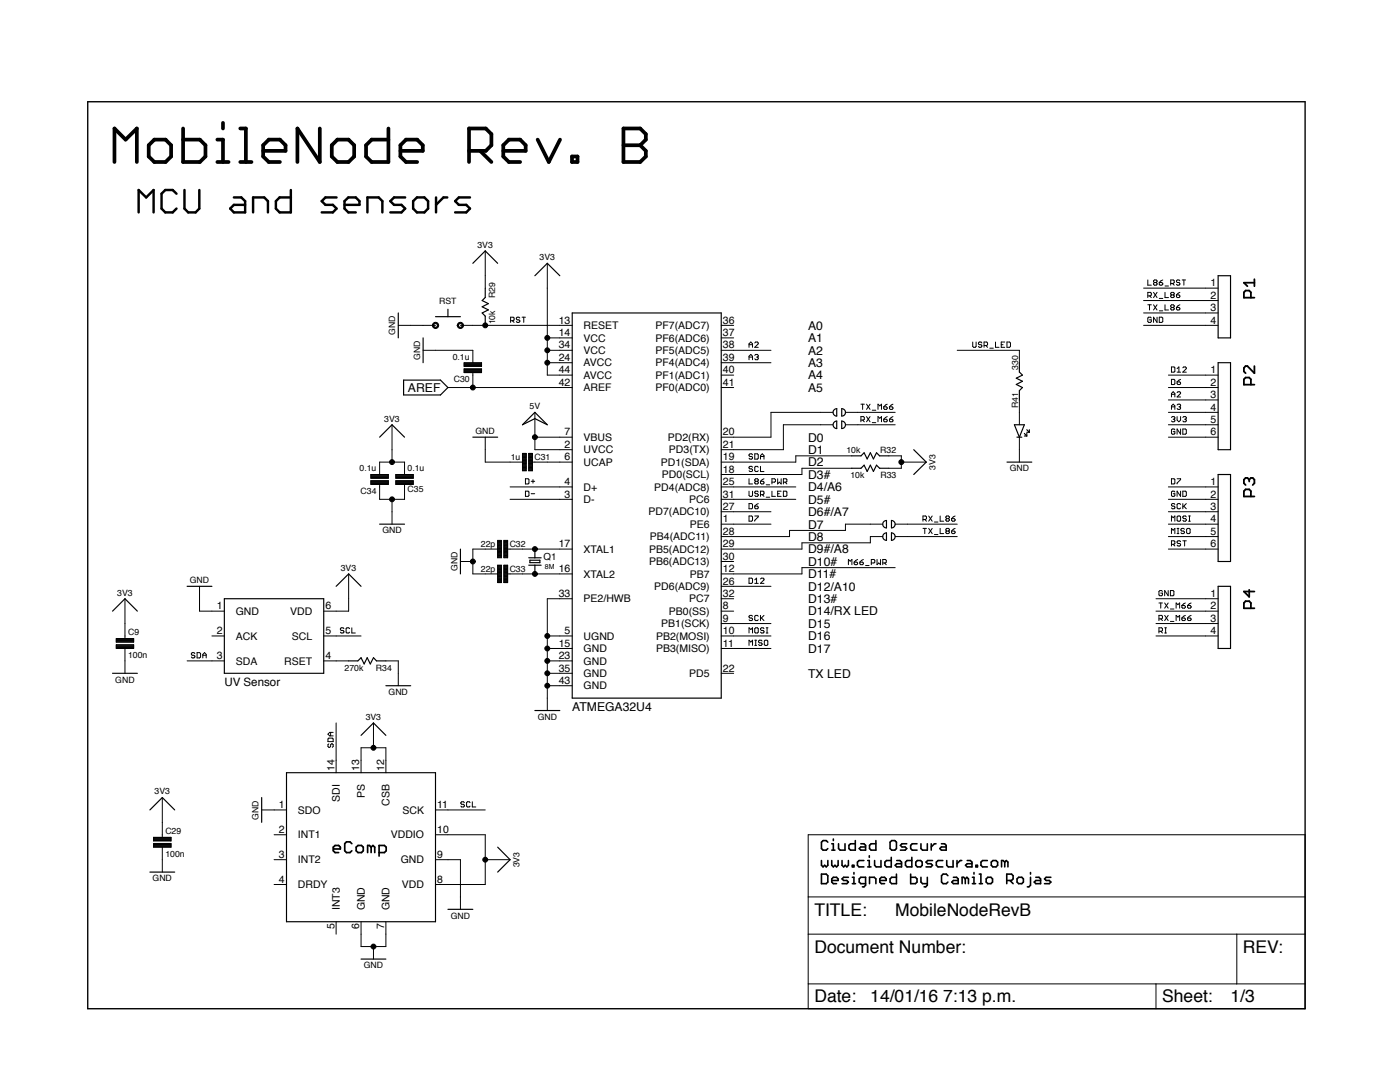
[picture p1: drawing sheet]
<svg xmlns="http://www.w3.org/2000/svg" width="279mm" height="216mm" viewBox="0 0 279 216" stroke-linecap="round" stroke-linejoin="round" font-family="sans-serif">
<g fill="none" stroke="#000" stroke-width=".2">
<path d="M96.8 50.1v7.4M109.2 52.5v22.4h5M228.2 60h14.9M228.2 57.5h14.9M229.1 59h.5l.2-.2v-.3l-.2-.2h-.5v1.1M229.1 55.9v1h.7M229.4 59l.4 .4M230.2 58.3l.7 1.1M230.4 56.4l-.2-.2 .2-.3h.3l.2 .1-.2 .4M230.4 56.4l-.2 .2 .2 .3h.3l.2-.2-.2-.3M230.4 56.4h.3M230.9 58.3l-.7 1.1"/>
<path d="M231.4 59.5h.7M231.4 56.4h.5l.2 .3-.2 .2h-.4l-.1-.2zM232.1 55.9l-.7 .5M232.5 58.3v1.1h.7M232.5 57.1h.7M233.6 56.6h.6l.1-.2v-.4l-.1-.1h-.6v1M233.8 58.8l-.2-.1 .2-.4h.4l.1 .2-.1 .3M233.8 58.8l-.2 .2 .2 .4h.4l.1-.2-.1-.4M233.8 58.8h.4M234 56.6l.3 .3M234.8 58.8h.5l.2 .4-.2 .2h-.3l-.2-.2zM235.5 58.3l-.7 .5"/>
<path d="M235.5 56l-.2-.1h-.3l-.2 .1 .2 .4h.3l.2 .2-.2 .3h-.3l-.2-.2M235.9 55.9h.7M236.3 55.9v1M79.5 64.9h7.4M84.4 69.9h10v2.5M86.5 64.5a.62 .62 0 0 1 1 .2 .62 .62 0 0 1-.4 .8 .62 .62 0 0 1-.8-.6h.3a.38 .38 0 0 1 .5-.3 .38 .38 0 0 1 .1 .6 .38 .38 0 0 1-.6-.1v-.2h-.3zM89.4 77.3h24.8M91.4 64.5a.62 .62 0 0 1 1 .2 .62 .62 0 0 1-.4 .9 .62 .62 0 0 1-.7-.7h.2a.38 .38 0 0 1 .5-.3 .38 .38 0 0 1 .1 .6 .38 .38 0 0 1-.6-.1v-.2h-.2zM91.9 64.9h22.3M92.6 74.2h3.5M92.6 72.4h3.5v.7h-3.5zM92.6 73.6h3.5v.7h-3.5z"/>
<path d="M92.6 73.1h3.5M92.6 72.9h3.5M92.6 72.8h3.5M92.6 72.7h3.5M92.6 72.6h3.5M92.6 72.5h3.5M92.6 74.1h3.5M92.6 74h3.5M92.6 73.9h3.5M92.6 73.7h3.5M92.6 73.6h3.5M94.4 74.3v3"/>
<path d="M101.9 64h.5l.2-.2v-.3l-.2-.2h-.5v1M102.2 64l.4 .3M103.7 63.5l-.1-.2h-.4l-.2 .3 .2 .2h.4l.1 .4-.1 .1h-.4l-.2-.1M104.2 63.3h.7M104.5 63.3v1M109.2 67.4h5M109.2 69.9h5M109.2 72.4h5M143.9 64.9h2.5M143.9 67.4h2.5M143.9 69.9h10M143.9 72.4h10"/>
<path d="M143.9 74.9h2.5M143.9 77.3h2.5M149.5 69.3v-.7l.3-.4 .4 .4v.7M149.5 71.8v-.7l.3-.4 .4 .4v.7M149.5 68.8h.7M149.5 71.3h.7M150.6 68.4l.2-.2h.4l.1 .2v.2l-.7 .7h.7M150.6 70.9l.2-.2h.4l.1 .2-.1 .4M151 71.3h.2M151.2 71.3l.1 .1-.1 .4h-.4l-.2-.2M191 69.9h12.4v2.5M194.1 68.2v.9l.2 .2h.3l.2-.2v-.9"/>
<path d="M195.9 68.4l-.1-.2h-.4l-.1 .2 .1 .4h.4l.1 .1-.1 .4h-.4l-.1-.2M196.4 68.9h.5l.2-.1v-.4l-.2-.2h-.5v1.1M196.7 68.9l.4 .4M197.5 69.5h.7M198.7 68.2v1.1h.7M199.8 68.8h.4M200.5 68.2h-.7v1.1h.7M201 68.2h.5l.2 .2v.7l-.2 .2h-.5zM203.4 79.8v5M228.2 64.9h14.9M228.2 62.4h14.9M229.1 60.8h.7"/>
<path d="M229.4 60.8v1.1M229.8 63.5l-.2-.2h-.4l-.1 .2v.7l.1 .1h.4l.2-.1v-.4h-.4M230.2 60.8l.7 1.1M230.9 63.3v1l-.7-1v1M230.9 60.8l-.7 1.1M231.4 63.3h.5l.2 .2v.7l-.2 .1h-.5zM231.4 62h.7M232.5 60.8v1.1h.7M233.2 74.9h9.9M233.2 77.3h9.9M233.2 79.8h9.9M233.8 73.2h.5l.2 .2v.7l-.2 .2h-.5z"/>
<path d="M233.8 75.7h.5l.2 .2v.7l-.2 .1h-.5zM233.8 79.2v-.7l.3-.3 .4 .3v.7M233.8 78.7h.7M233.8 61.3l-.2-.1 .2-.4h.4l.1 .2-.1 .3M233.8 61.3l-.2 .2 .2 .4h.4l.1-.2-.1-.4M233.8 61.3h.4M234.8 61.3h.5l.2 .4-.2 .2h-.3l-.2-.2zM234.9 76.2h.5l.2 .4-.2 .1h-.3l-.2-.1zM234.9 78.3l.2-.1h.3l.2 .1v.2l-.7 .7h.7M234.9 74.3h.7M234.9 73.6l.4-.4v1.1M235.5 60.8l-.7 .5"/>
<path d="M235.6 75.7l-.7 .5M236.1 73.4l.1-.2h.4l.2 .2v.2l-.7 .7h.7M74 96.6h3.5M74 94.7h3.5v.7h-3.5zM74 95.9h3.5v.8h-3.5zM74 95.4h3.5M74 95.3h3.5M74 95.2h3.5M74 95h3.5M74 94.9h3.5M74 94.8h3.5M74 96.5h3.5"/>
<path d="M74 96.3h3.5M74 96.2h3.5M74 96.1h3.5M74 96h3.5M75.8 94.7v-2.5h4.9v2.5M75.8 96.7v2.9h4.9v-2.9M78.2 84.8v7.4M78.2 99.6v5M79 96.6h3.5M79 94.7h3.5v.7h-3.5zM79 95.4h3.5M79 95.3h3.5"/>
<path d="M79 95.2h3.5M79 95h3.5M79 94.9h3.5M79 94.8h3.5M79 95.9h3.5v.8h-3.5zM79 96.5h3.5M79 96.3h3.5M79 96.2h3.5M79 96.1h3.5M79 96h3.5M96.8 87.2v5h7.5M101.8 97.2h12.4"/>
<path d="M101.8 99.6h12.4M104.3 93.1h.7M104.3 90.5h.7v3.4h-.7zM104.3 93.9h.7M104.3 93.8h.7M104.3 93.6h.7M104.3 93.5h.7M104.3 93.4h.7M104.3 93.3h.7M104.3 93.2h.7M104.3 92.9h.7M104.3 92.8h.7"/>
<path d="M104.3 92.7h.7M104.3 92.6h.7M104.3 92.5h.7M104.3 92.4h.7M104.3 92.2h.7M104.3 92.1h.7M104.3 92h.7M104.3 91.9h.7M104.3 91.8h.7M104.3 91.7h.7M104.3 91.6h.7M104.3 91.4h.7"/>
<path d="M104.3 91.3h.7M104.3 91.2h.7M104.3 91.1h.7M104.3 91h.7M104.3 90.8h.7M104.3 90.7h.7M104.3 90.6h.7M104.3 90.5h.7M104.9 98h.5l.2 .2v.7l-.2 .1h-.5zM104.9 95.5h.5l.2 .2v.7l-.2 .2h-.5zM105.5 93.1h.8M105.5 90.5h.8v3.4h-.8z"/>
<path d="M105.5 93.9h.8M105.5 93.8h.8M105.5 93.6h.8M105.5 93.5h.8M105.5 93.4h.8M105.5 93.3h.8M105.5 93.2h.8M105.5 92.9h.8M105.5 92.8h.8M105.5 92.7h.8M105.5 92.6h.8M105.5 92.5h.8"/>
<path d="M105.5 92.4h.8M105.5 92.2h.8M105.5 92.1h.8M105.5 92h.8M105.5 91.9h.8M105.5 91.8h.8M105.5 91.7h.8M105.5 91.6h.8M105.5 91.4h.8M105.5 91.3h.8M105.5 91.2h.8M105.5 91.1h.8"/>
<path d="M105.5 91h.8M105.5 90.8h.8M105.5 90.7h.8M105.5 90.6h.8M105.5 90.5h.8M106 98.5h.7M106 96h.7M106.3 92.2h7.9M106.4 95.7v.7M106.7 82.3v7.4h7.5M106.7 87.2h7.5M143.9 97.2h14.9"/>
<path d="M143.9 99.6h14.9M149.5 98v.9l.2 .1h.3l.2-.1v-.9M149.5 95.5v1.1h.7M150.2 90.7l-.2-.1h-.3l-.2 .1 .2 .4h.3l.2 .2-.2 .3h-.3l-.2-.2M150.2 93.2l-.2-.1h-.3l-.2 .1 .2 .4h.3l.2 .1-.2 .4h-.3l-.2-.2M150.6 90.6h.6l.1 .1v.7l-.1 .2h-.6zM150.8 96l-.2 .2 .2 .4h.4l.1-.2-.1-.4M150.8 96l-.2-.1 .2-.4h.4l.1 .2-.1 .3M150.8 96h.4M151.3 98.2l-.1-.2h-.4l-.2 .2 .2 .3h.4l.1 .2-.1 .3h-.4l-.2-.1M151.3 93.2l-.1-.1h-.4l-.2 .1v.7l.2 .2h.4l.1-.2M151.8 98.7h.5l.2-.2v-.3l-.2-.2h-.5v1"/>
<path d="M151.8 96h.5l.2 .4-.2 .2h-.3l-.2-.2zM151.8 91.6v-.7l.3-.3 .4 .3v.7M151.8 93.1v1h.7M151.8 91.1h.7M152.1 98.7l.4 .3M152.5 95.5l-.7 .5M152.9 96.7h.7M152.9 99.2h.7M154.1 98v1h.7M154.1 96.2h.5l.2-.2v-.3l-.2-.2h-.5v1.1M155.2 98.5h.3M155.2 95.5v1.1l.3-.4 .4 .4v-1.1"/>
<path d="M155.9 98h-.7v1h.7M156.3 98h.6l.1 .2v.7l-.1 .1h-.6zM156.3 96.2h.6l.1-.2v-.3l-.1-.2h-.6v1.1M156.7 96.2l.3 .4M166.2 84.8h-9.9v4.9h-12.4M166.2 82.3h-12.3v4.9h-10M168.7 82.3h10M168.7 84.8h10M170 91h-11.2v1.2h-14.9M170 93.4h-10v1.3h-16.1M171.8 83.8h.5l.2-.1v-.4l-.2-.2h-.5v1.1M171.8 80.7h.7"/>
<path d="M172.2 80.7v1M172.2 83.8l.3 .4M172.9 80.7l.7 1M172.9 83.1l.7 1.1M173.6 80.7l-.7 1M173.6 83.1l-.7 1.1M174.1 81.9h.7M174.1 84.3h.7M175.2 81.7v-1l.4 .3 .3-.3v1M175.2 84.2v-1.1l.4 .4 .3-.4v1.1M176.4 83.7h.5l.2 .3-.2 .2h-.4l-.1-.2zM176.4 81.2h.5l.2 .3-.2 .2h-.4l-.1-.2z"/>
<path d="M177.1 80.7l-.7 .5M177.1 83.1l-.7 .6M177.4 91h2.5v2.4h-2.5M177.5 83.7h.5l.2 .3-.2 .2h-.3l-.2-.2zM177.5 81.2h.5l.2 .3-.2 .2h-.3l-.2-.2zM178.2 80.7l-.7 .5M178.2 83.1l-.7 .6M179.9 92.2h5M203.4 87.2v5M233.2 87.2h9.9M233.2 97.2h9.9M233.2 99.6h9.9"/>
<path d="M233.2 82.3h9.9M233.2 84.8h9.9M233.8 83.3l.2-.2h.3l.2 .2-.2 .4M233.8 81.7v-.7l.3-.3 .4 .3v.7M233.8 95.5h.5l.2 .2v.7l-.2 .2h-.5zM233.8 81.2h.7M234.1 83.7h.2M234.3 83.7l.2 .1-.2 .4h-.3l-.2-.2M234.5 98.2l-.2-.2h-.3l-.2 .2v.7l.2 .1h.3l.2-.1v-.4h-.4M234.5 85.8l-.2-.2h-.3l-.2 .2v.7l.2 .1h.3l.2-.1v-.4h-.4M234.9 83.1v.7l.4 .4 .3-.4v-.7M234.9 95.5h.7l-.7 1.1"/>
<path d="M234.9 80.8l.2-.1h.3l.2 .1-.2 .4M235.3 81.2h.1M235.4 81.2l.2 .1-.2 .4h-.3l-.2-.2M235.6 85.6v1l-.7-1v1M235.6 98v1l-.7-1v1M236.1 98h.5l.2 .2v.7l-.2 .1h-.5zM236.1 85.6h.5l.2 .2v.7l-.2 .1h-.5zM236.1 83.3l.1-.2h.4l.2 .2-.2 .4M236.4 83.7h.2M236.6 83.7l.2 .1-.2 .4h-.4l-.1-.2M24.9 119.5v7.9M39.8 117v4.9h5"/>
<path d="M69.6 114.5v7.4h-5M91.9 112h2.5M99.3 107.9h.8M99.3 108.6h.8M99.3 109h.8M99.3 107.8h.8v3.5h-.8zM99.3 112.8h.8v3.4l-.8 .1zM99.3 111.2h.8M99.3 111.1h.8M99.3 111h.8M99.3 110.9h.8M99.3 110.7h.8"/>
<path d="M99.3 110.6h.8M99.3 110.5h.8M99.3 110.4h.8M99.3 110.3h.8M99.3 110.1h.8M99.3 110h.8M99.3 109.9h.8M99.3 109.8h.8M99.3 109.7h.8M99.3 109.4h.8M99.3 109.3h.8M99.3 109.2h.8"/>
<path d="M99.3 109.1h.8M99.3 108.9h.8M99.3 108.7h.8M99.3 108.5h.8M99.3 108.4h.8M99.3 108.3h.8M99.3 108.1h.8M99.3 108h.8M99.3 116.1h.8M99.3 116h.8M99.3 115.9h.8M99.3 115.8h.8"/>
<path d="M99.3 115.6h.8M99.3 115.5h.8M99.3 115.4h.8M99.3 115.3h.8M99.3 115.2h.8M99.3 115h.8M99.3 114.9h.8M99.3 114.8h.8M99.3 114.7h.8M99.3 114.6h.8M99.3 114.5h.8M99.3 114.3h.8"/>
<path d="M99.3 114.2h.8M99.3 114.1h.8M99.3 114h.8M99.3 113.9h.8M99.3 113.8h.8M99.3 113.6h.8M99.3 113.5h.8M99.3 113.4h.8M99.3 113.3h.8M99.3 113.2h.8M99.3 113.1h.8M99.3 113h.8"/>
<path d="M99.3 112.8h.8M100.1 109.6h-5.7v4.9h4.9M100.6 107.9h.7M100.6 108.6h.7M100.6 109h.7M100.6 109.6h13.6M100.6 107.8h.7v3.5h-.7zM100.6 111.2h.7M100.6 111.1h.7M100.6 111h.7M100.6 110.9h.7M100.6 110.7h.7"/>
<path d="M100.6 110.6h.7M100.6 110.5h.7M100.6 110.4h.7M100.6 110.3h.7M100.6 110.1h.7M100.6 110h.7M100.6 109.9h.7M100.6 109.8h.7M100.6 109.7h.7M100.6 109.4h.7M100.6 109.3h.7M100.6 109.2h.7"/>
<path d="M100.6 109.1h.7M100.6 108.9h.7M100.6 108.7h.7M100.6 108.5h.7M100.6 108.4h.7M100.6 108.3h.7M100.6 108.1h.7M100.6 108h.7M100.6 112.8h.7v3.5l-.7-.1zM100.6 116.1h.7M100.6 116h.7M100.6 115.9h.7"/>
<path d="M100.6 115.8h.7M100.6 115.6h.7M100.6 115.5h.7M100.6 115.4h.7M100.6 115.3h.7M100.6 115.2h.7M100.6 115h.7M100.6 114.9h.7M100.6 114.8h.7M100.6 114.7h.7M100.6 114.6h.7M100.6 114.5h.7"/>
<path d="M100.6 114.3h.7M100.6 114.2h.7M100.6 114.1h.7M100.6 114h.7M100.6 113.9h.7M100.6 113.8h.7M100.6 113.6h.7M100.6 113.5h.7M100.6 113.4h.7M100.6 113.3h.7M100.6 113.2h.7M100.6 113.1h.7"/>
<path d="M100.6 113h.7M100.6 112.8h.7M101.3 114.5h12.9M114.2 119.5h-5v22.3M143.9 119.5h2.5M143.9 102.1h10M143.9 104.6h10M143.9 112h2.5M143.9 117h10M149.5 103h.5l.2 .1v.7l-.2 .2h-.5zM149.5 100.5h.5l.2 .2v.7l-.2 .1h-.5zM149.5 115.4h.5l.2 .1v.7l-.2 .2h-.5z"/>
<path d="M150.6 103h.7l-.7 1M150.6 101h.6l.1 .4-.1 .1h-.4l-.2-.1zM150.6 116.4h.7M150.6 115.7l.4-.3v1M151.3 100.5l-.7 .5M151.8 115.5l.2-.1h.3l.2 .1v.2l-.7 .7h.7M169.3 112.7v-1.1l.4 .4 .3-.4v1.1M170.5 112.2h.5l.2 .3-.2 .2h-.3l-.2-.2zM171.2 111.6l-.7 .6M171.6 112.2h.5l.2 .3-.2 .2h-.3l-.2-.2zM172.3 111.6l-.7 .6M172.7 112.8h.7"/>
<path d="M173.9 112.3h.5l.2-.1v-.4l-.2-.2h-.5v1.1M175 111.6v1.1l.4-.4 .3 .4v-1.1M176.2 112.3h.5l.2-.1v-.4l-.2-.2h-.5v1.1M176.2 107.1h-2.5v1.2h-13.7v1.3h-16.1M176.2 104.6h-7.5v1.2h-11.1v1.3h-13.7M176.5 112.3l.4 .4M178.7 104.6h12.3M178.7 107.1h12.3M178.7 113.3h-18.7v1.2h-16.1M184.2 105.4h.7M184.2 103.7h.5l.2-.2v-.4l-.2-.1h-.5v1M184.6 105.4v1.1"/>
<path d="M184.6 103.7l.3 .3M185.3 105.4l.7 1.1M185.3 103l.7 1M186 105.4l-.7 1.1M186 103l-.7 1M186.5 106.7h.7M186.5 104.2h.7M187.6 103v1h.7M187.6 105.4v1.1h.7M188.9 106l-.1-.2 .1-.4h.4l.2 .2-.2 .4M188.9 106l-.1 .1 .1 .4h.4l.2-.2-.2-.3M188.9 103.5l-.1-.2 .1-.3h.4l.2 .1-.2 .4"/>
<path d="M188.9 103.5l-.1 .2 .1 .3h.4l.2-.2-.2-.3M188.9 106h.4M188.9 103.5h.4M189.9 106h.5l.2 .3-.2 .2h-.3l-.2-.2zM189.9 103.5h.5l.2 .3-.2 .2h-.3l-.2-.2zM190.6 105.4l-.7 .6M190.6 103l-.7 .5M230.7 119.5h12.4M232 118l-.2-.2h-.3l-.2 .2v.7l.2 .2h.3l.2-.2v-.4h-.3M233.1 117.8v1.1l-.7-1.1v1.1M233.2 109.6h9.9M233.2 102.1h9.9"/>
<path d="M233.2 104.6h9.9M233.2 107.1h9.9M233.6 117.8h.5l.2 .2v.7l-.2 .2h-.5zM233.8 108.6h.5l.2-.2v-.3l-.2-.2h-.5v1.1M233.8 104v-1l.3 .3 .4-.3v1M233.8 106.5v-1.1l.3 .4 .4-.4v1.1M234.1 108.6l.4 .4M234.5 100.7l-.2-.2h-.3l-.2 .2 .2 .3h.3l.2 .2-.2 .3h-.3l-.2-.1M234.9 103.1l.2-.1h.3l.2 .1v.7l-.2 .2h-.3l-.2-.2zM234.9 105.4h.4M234.9 106.5h.4M235.1 105.4v1.1"/>
<path d="M235.6 108.1l-.2-.2h-.3l-.2 .2 .2 .3h.3l.2 .2-.2 .4h-.3l-.2-.2M235.6 100.7l-.2-.2h-.3l-.2 .2v.7l.2 .1h.3l.2-.1M236.1 107.9h.7M236.1 100.5v1M236.2 101l.6 .5M236.4 105.6l-.2-.2h-.3l-.2 .2 .2 .4h.3l.2 .1-.2 .4h-.3l-.2-.2M236.4 107.9v1.1M236.8 103.1l-.2-.1h-.4l-.1 .1 .1 .4h.4l.2 .2-.2 .3h-.4l-.1-.2M236.8 100.5l-.7 .7M236.8 105.6l.2-.2h.3l.2 .2v.7l-.2 .2h-.3l-.2-.2zM237.2 103h.4M237.2 104h.4"/>
<path d="M237.4 103v1M23.2 128.6h3.5v.8h-3.5zM23.2 127.4h3.5v.7h-3.5zM23.2 129.3h3.5M23.2 129.2h3.5M23.2 129.1h3.5M23.2 129h3.5M23.2 128.9h3.5M23.2 128.7h3.5M23.2 128h3.5M23.2 127.9h3.5M23.2 127.8h3.5"/>
<path d="M23.2 127.7h3.5M23.2 127.6h3.5M24.9 129.4v5M37.3 131.9h7.5M38.9 130.4l-.2-.2h-.3l-.2 .4 .2 .2h.3l.2 .3-.2 .2h-.3l-.2-.2M39.3 130.2h.5l.2 .2v.7l-.2 .2h-.5zM40.5 130.8h.7M40.5 131.3v-.7l.3-.4 .4 .4v.7M42.3 126.9h2.5M64.6 126.9h7.5M64.6 131.9h5M68.6 125.4l-.1-.1h-.4l-.2 .1 .2 .4h.4l.1 .2-.1 .3h-.4l-.2-.2"/>
<path d="M69.8 125.4l-.2-.1h-.4l-.1 .1v.7l.1 .2h.4l.2-.2M70.2 125.3v1h.7M77 131.9h2.5v4.9M109.2 126.9h5M109.2 129.4h5M109.2 131.9h5M109.2 134.4h5M109.2 136.8h5M143.9 126.9h10M143.9 129.4h10M143.9 134.4h2.5M143.9 121.9h2.5"/>
<path d="M143.9 124.4h10M149.5 126.3v-1l.3 .3 .4-.3v1M149.5 128.8v-1.1l.3 .4 .4-.4v1.1M150.2 123l-.2-.2h-.3l-.2 .2 .2 .3h.3l.2 .2-.2 .3h-.3l-.2-.1M150.6 125.4l.2-.1h.4l.1 .1v.7l-.1 .2h-.4l-.2-.2zM150.6 128.8h.4M150.6 127.7h.4M150.8 127.7v1.1M151.3 123l-.1-.2h-.4l-.2 .2v.7l.2 .1h.4l.1-.1M151.8 122.8v1M152 123.3l.5 .5M152.1 127.9l-.2-.2h-.3l-.2 .2 .2 .4h.3l.2 .1-.2 .4h-.3l-.2-.2"/>
<path d="M152.5 125.4l-.2-.1h-.3l-.2 .1 .2 .4h.3l.2 .2-.2 .3h-.3l-.2-.2M152.5 122.8l-.7 .7M152.5 127.9l.2-.2h.4l.1 .2v.7l-.1 .2h-.4l-.2-.2zM152.9 125.3h.4M152.9 126.3h.4M153.1 125.3v1M230.7 126.9h12.4M230.7 121.9h12.4M230.7 124.4h12.4M231.3 123.5h.5l.2-.2v-.3l-.2-.2h-.5v1M231.3 126h.5l.2-.2v-.4l-.2-.1h-.5v1M231.3 120.3h.7"/>
<path d="M231.7 120.3v1.1M231.7 126l.3 .3M231.7 123.5l.3 .3M232.4 120.3l.7 1.1M232.4 125.3h.4M232.4 126.3h.4M232.4 122.8l.7 1M232.6 125.3v1M233.1 120.3l-.7 1.1M233.1 122.8l-.7 1M233.6 121.5h.7M233.6 124h.7"/>
<path d="M234.7 121.4v-1.1l.4 .4 .3-.4v1.1M234.7 123.8v-1l.4 .3 .3-.3v1M235.9 120.8h.5l.2 .4-.2 .2h-.4l-.1-.2zM235.9 123.3h.5l.2 .4-.2 .1h-.4l-.1-.1zM236.6 120.3l-.7 .5M236.6 122.8l-.7 .5M237 120.8h.5l.2 .4-.2 .2h-.3l-.2-.2zM237 123.3h.5l.2 .4-.2 .1h-.3l-.2-.1zM237.7 120.3l-.7 .5M237.7 122.8l-.7 .5M32.4 159.1v8M65.6 148.4l-.1 .2v.4l.1 .1 .4-.1v-.4l.2-.2 .3 .2v.4l-.2 .1"/>
<path d="M65.6 147.3h.7l.2 .2v.5h-1v-.5zM66 146.1v.7M66.5 146.1h-.7l-.3 .4 .3 .3h.7M67.1 144.3v9.9M72.1 154.2v-5h4.9v5M74.5 144.3v4.9M94.3 160v1h.7M30.7 168.3h3.4v.7h-3.4zM30.7 167.1h3.4v.7h-3.4zM30.7 169h3.4M30.7 168.9h3.4M30.7 168.7h3.4"/>
<path d="M30.7 168.6h3.4M30.7 168.5h3.4M30.7 168.4h3.4M30.7 167.7h3.4M30.7 167.6h3.4M30.7 167.5h3.4M30.7 167.3h3.4M30.7 167.2h3.4M30.7 167.1h3.4M32.4 169v5M52.2 161.6h5M54.7 166.6h2.5"/>
<path d="M54.7 171.5h2.5M54.7 176.5h2.5M86.9 161.6h9.9M86.9 166.6h9.9v9.9h-9.9M86.9 171.5h5v9.9M92.7 160.2l-.2-.2h-.4l-.1 .3 .1 .2h.4l.2 .4-.2 .1h-.4l-.1-.1M93.8 160.2l-.2-.2h-.3l-.2 .2v.7l.2 .1h.3l.2-.1M96.8 171.5h5M161.3 166.6h99.2v34.7h-99.2zM161.3 179h99.2M67.1 183.9v2.5M72.1 183.9v5h4.9v-5"/>
<path d="M74.5 188.9v2.5M161.3 186.4h99.2M161.3 196.3h99.2M230.7 196.3v5M246.8 186.4v9.9"/>
<circle cx="94.4" cy="77.3" r=".49"/>
<circle cx="96.8" cy="64.9" r=".49"/>
<circle cx="109.2" cy="72.4" r=".49"/>
<circle cx="109.2" cy="67.4" r=".49"/>
<circle cx="109.2" cy="69.9" r=".49"/>
<circle cx="78.2" cy="99.6" r=".49"/>
<circle cx="78.2" cy="92.2" r=".49"/>
<circle cx="106.7" cy="87.2" r=".49"/>
<circle cx="179.9" cy="92.2" r=".49"/>
<circle cx="94.4" cy="112" r=".49"/>
<circle cx="106.7" cy="109.6" r=".49"/>
<circle cx="106.7" cy="114.5" r=".49"/>
<circle cx="109.2" cy="136.8" r=".49"/>
<circle cx="109.2" cy="131.9" r=".49"/>
<circle cx="109.2" cy="129.4" r=".49"/>
<circle cx="109.2" cy="134.4" r=".49"/>
<circle cx="109.2" cy="126.9" r=".49"/>
<circle cx="74.5" cy="149.2" r=".49"/>
<circle cx="96.8" cy="171.5" r=".49"/>
<circle cx="74.5" cy="188.9" r=".49"/>
</g>
<g fill="none" stroke="#000" stroke-width=".23">
<path d="M94.4 52.5l2.4-2.4 2.5 2.4M96.8 57.5v1.9l-.6 .6 1.3 .6-1.3 .6 1.3 .6-1.3 .6 .6 .7v1.8M106.7 55l2.5-2.5 2.5 2.5M243.1 55h2.5v12.4h-2.5zM79.5 62.4v5M80.5 75.8h7.4l1.5 1.5-1.5 1.5h-7.4zM84.4 67.4v5M86.9 63.2h5M89.4 61.7v1.5M114.2 62.4h29.7v76.9h-29.7zM203.4 72.4v1.8l.7 .7-1.3 .6 1.3 .6-1.3 .6 1.3 .6-.7 .6v1.9M243.1 72.4h2.5v17.3h-2.5z"/>
<path d="M75.8 87.2l2.4-2.4 2.5 2.4M94.4 87.2h4.9M104.3 84.8l2.4-2.5 2.5 2.5-2.5-1.3zM166.4 81.9l.6-.4v1.5l-.6-.3-.2-.4zM166.4 84.3l.6-.3v1.5l-.4-.1-.3-.4zM168 81.5a.74 .74 0 0 1 .7 .8 .74 .74 0 0 1-.7 .7zM168 84a.75 .75 0 0 1 .7 .8 .75 .75 0 0 1-.7 .7zM170 91h1.8l.7-.7 .6 1.3 .6-1.3 .6 1.3 .6-1.3 .6 .7h1.9M170 93.4h1.8l.7-.6 .6 1.3 .6-1.3 .6 1.3 .6-1.3 .6 .6h1.9M182.4 89.7l2.5 2.5-2.5 2.5M201 92.2h4.9M202.4 84.8h2l-1 2.4z"/>
<path d="M203 87.2h.9M204.4 86.5l.5 .5M204.4 87h.5M204.9 85.8l.5 .5M204.9 86.3h.5M204.9 86.5v.5M205.4 85.8v.5M243.1 94.7h2.5v17.3h-2.5zM37.3 117h5M44.8 119.5h19.8v14.9h-19.8zM67.1 117l2.5-2.5 2.5 2.5M75.8 104.6h4.9"/>
<path d="M91.9 109.6v4.9M105.5 112.8h2.5M105.5 111.3h2.5M105.8 111.8h1.9v.5h-1.9zM106.7 109.6v1.7M106.7 112.8v1.7M176.3 104.2l.6-.4v1.5a.73 .73 0 0 1-.7-.4 .73 .73 0 0 1 .1-.7zM176.3 106.6l.6-.3v1.5h-.2a.74 .74 0 0 1-.4-1.2zM177.9 103.8a.74 .74 0 0 1 .8 .8 .74 .74 0 0 1-.8 .7zM177.9 106.3a.75 .75 0 0 1 .8 .8 .75 .75 0 0 1-.8 .7zM243.1 117h2.5v12.4h-2.5zM22.5 134.4h4.9"/>
<path d="M22.5 121.9l2.4-2.4 2.5 2.4M69.6 131.9h1.8l.7-.7 .6 1.3 .6-1.3 .6 1.3 .6-1.3 .6 .7h1.9M77 136.8h5M52.2 159.1v5M57.2 154.2h29.7v29.7h-29.7zM72.1 146.7l2.4-2.4 2.5 2.4M106.7 141.8h5M29.9 161.6l2.5-2.5 2.5 2.5M29.9 174h5M99.3 169l2.5 2.5-2.5 2.5M72.1 191.4h4.9M89.4 181.4h5"/>
</g>
<g fill="none" stroke="#000" stroke-width=".32">
<path d="M163.9 171.7v1l.4 .3 .3-.3 .3 .3 .3-.3v-1M163.9 174.4h1l.3 .3v1.3l-.3 .3h-1zM165.2 168l-.3-.3h-.6l-.4 .3v1.3l.4 .3h.6l.3-.3M166 169.6h.6M166 168.4h.3v1.2M166 171.7v1l.3 .3 .3-.3 .3 .3 .4-.3v-1M166 175.7h1.3v-.3l-.4-.3h-.6l-.3 .3v.6l.3 .3h.6M166.3 167.4v.3M167.3 168.4v.9l.4 .3h.9v-1.2M168 171.7v1l.4 .3 .3-.3 .3 .3 .3-.3v-1M169.3 175.1h-.9l-.4 .3 .4 .3h.6l.3 .3-.3 .3h-1M170.1 172.7h.3v.3h-.3z"/>
<path d="M170.1 175.1h.3v1.2M170.1 176.3h.6M170.4 174.1v.3M170.7 167.7v1.9h-1l-.3-.3v-.6l.3-.3h1M171.8 168.4h.6l.3 .3v.9h-.9l-.3-.3 .3-.3h.9M172.4 171.7h-1l-.3 .3v.7l.3 .3h1M172.7 176.3h-.9l-.3-.3v-.6l.3-.3h.9v1.5l-.3 .4h-.3M173.2 173h.6M173.2 171.7h.3v1.3M173.5 170.8v.3M173.5 176.3v-1.2h1l.3 .3v.9M174.5 171.7v1l.4 .3h.9v-1.3"/>
<path d="M174.8 167.7v1.9h-1l-.3-.3v-.6l.3-.3h1M175.6 175.7h1.3v-.3l-.4-.3h-.6l-.3 .3v.6l.3 .3h.6M177.9 171.1v1.9h-1l-.3-.3v-.7l.3-.3h1M178 167.7h.6l.3 .3v1.3l-.3 .3h-.6l-.4-.3v-1.3zM178.9 174.4v1.9h-.9l-.4-.3v-.6l.4-.3h.9M179 171.7h.6l.3 .3v1h-.9l-.3-.3 .3-.4h.9M181 168.4h-1l-.3 .3 .3 .3h.6l.4 .3-.4 .3h-.9M181.7 174.4v1.9h1l.3-.3v-.6l-.3-.3h-1M182 171.1v1.9h-1l-.3-.3v-.7l.3-.3h1M182.8 172l.3-.3h.6l.3 .3v.7l-.3 .3h-.6l-.3-.3zM183 168.4h-.9l-.4 .3v.6l.4 .3h.9M183.8 168.4v.9l.3 .3h1v-1.2"/>
<path d="M183.8 175.1v.9l.3 .3h1M185.1 175.1v1.5l-.4 .4h-.3M185.8 168.4v1.2M186.1 171.7h-1l-.3 .3 .3 .3h.7l.3 .4-.3 .3h-1M186.8 168.4h-.3l-.7 .6M187.9 168.4h.6l.3 .3v.9h-.9l-.3-.3 .3-.3h.9M188.2 171.7h-1l-.3 .3v.7l.3 .3h1M188.9 171.7v1l.4 .3h.9v-1.3M189.2 174.7l-.3-.3h-.7l-.3 .3v1.3l.3 .3h.7l.3-.3M190.3 175.1h.6l.3 .3v.9h-.9l-.3-.3 .3-.3h.9M191 171.7v1.3M191.9 171.7h-.3l-.6 .6"/>
<path d="M192.6 175.4l-.3-.3h-.3v1.2M192.6 175.4v.9M192.6 175.4l.4-.3 .3 .3v.9M193 171.7h.7l.3 .3v1h-1l-.3-.3 .3-.4h1M194.1 176.3h.6M194.1 175.1h.3v1.2M194.4 174.1v.3M194.8 172.7h.3v.3h-.3zM195.4 174.4h.4v1.9M195.4 176.3h.7M197 171.7h-.9l-.3 .3v.7l.3 .3h.9M197.1 175.1h.7l.3 .3v.6l-.3 .3h-.7l-.3-.3v-.6z"/>
<path d="M197.8 172l.3-.3h.7l.3 .3v.7l-.3 .3h-.7l-.3-.3zM200.5 172l-.3-.3h-.3v1.3M200.5 172v1M200.5 172l.3-.3 .4 .3v1M200.9 175.7h1l.3-.3v-.7l-.3-.3h-1v1.9M201.6 175.7l.6 .6M203 175.4l.3-.3h.6l.3 .3v.6l-.3 .3h-.6l-.3-.3zM205.7 175.1v1.5l-.4 .4h-.3M205.7 174.1v.3M206.7 175.1h.7l.3 .3v.9h-1l-.3-.3 .3-.3h1M209.7 175.1h-.9l-.3 .3 .3 .3h.6l.3 .3-.3 .3h-.9"/>
</g>
<g fill="none" stroke="#000" stroke-width=".49">
<path d="M35.2 38.7l-.7-.8h-1.5l-.8 .8v2.9l.8 .8h1.5l.7-.8M36.8 37.9v3.7l.8 .8h1.4l.8-.8v-3.7M46.7 39.4h1.5l.7 .7v2.3h-2.2l-.8-.8 .8-.7h2.2M58 37.9v4.5h-2.2l-.7-.8v-1.5l.7-.7h2.2M67.2 39.4h-2.3l-.7 .7 .7 .8h1.5l.8 .7-.8 .8h-2.2M80.9 39.4h-2.3l-.7 .7 .7 .8h1.5l.8 .7-.8 .8h-2.2M87 39.4v3M89.3 39.4h-.8l-1.5 1.5M93.8 39.4h-2.2l-.8 .7 .8 .8h1.5l.7 .7-.7 .8h-2.3M27.7 42.4v-4.5l1.5 1.5 1.5-1.5v4.5M50.5 42.4v-3h2.2l.8 .7v2.3M68.8 40.9h2.9v-.8l-.7-.7h-1.5l-.7 .7v1.5l.7 .8h1.5"/>
<path d="M73.3 42.4v-3h2.3l.7 .7v2.3M82.4 40.1l.8-.7h1.5l.7 .7v1.5l-.7 .8h-1.5l-.8-.8z"/>
</g>
<g fill="none" stroke="#000" stroke-width=".74">
<path d="M22.8 32.3v-6.7l2.3 2.3 2.2-2.3v6.7M29.7 29l1.1-1.1h2.2l1.1 1.1v2.2l-1.1 1.1h-2.2l-1.1-1.1zM36.5 25.6v6.7h3.4l1.1-1.1v-2.2l-1.1-1.1h-3.4M43.4 32.3h2.2M43.4 27.9h1.1v4.4M44.5 24.5v1.1M47.9 32.3h2.3M47.9 25.6h1.2v6.7M52.5 30.1h4.5v-1.1l-1.1-1.1h-2.3l-1.1 1.1v2.2l1.1 1.1h2.3M63.8 25.6v6.7l-4.4-6.7v6.7M66.2 29l1.1-1.1h2.3l1.1 1.1v2.2l-1.1 1.1h-2.3l-1.1-1.1zM77.5 25.6v6.7h-3.3l-1.1-1.1v-2.2l1.1-1.1h3.3"/>
<path d="M79.9 30.1h4.5v-1.1l-1.1-1.1h-2.3l-1.1 1.1v2.2l1.1 1.1h2.3M93.6 30.1h3.3l1.2-1.1v-2.2l-1.2-1.2h-3.3v6.7M95.8 30.1l2.3 2.2M100.4 30.1h4.5v-1.1l-1.1-1.1h-2.2l-1.2 1.1v2.2l1.2 1.1h2.2M107.3 27.9l2.2 4.4 2.3-4.4M114.2 31.2h1.1v1.1h-1.1zM124.4 25.6h3.4l1.1 1.2v1.1l-1.1 1.1 1.1 1.1v1.1l-1.1 1.1h-3.4zM124.4 29h3.4"/>
</g>
<path d="M66.5 169.4h1.4v-.4l-.3-.3h-.7l-.4 .3v.8l.4 .3h.7M70.2 168.3l-.3-.3h-.7l-.4 .3v1.5l.4 .3h.7l.3-.3M71.1 169l.3-.3h.7l.4 .3v.8l-.4 .3h-.7l-.3-.3zM74.1 169l-.4-.3h-.3v1.4M74.1 169v1.1M74.1 169l.3-.3 .4 .3v1.1M75.7 170.1h1l.4-.3v-.8l-.4-.3h-1v2.1" fill="none" stroke="#000" stroke-width=".34"/>
<g fill="#000">
<path d="M86.5 64.5a.62 .62 0 0 1 1 .1 .62 .62 0 0 1-.4 .9 .62 .62 0 0 1-.8-.6h.3a.38 .38 0 0 1 .5-.3 .38 .38 0 0 1 .1 .6 .38 .38 0 0 1-.6-.1v-.2h-.3z" fill-rule="evenodd"/>
<path d="M91.4 64.5a.62 .62 0 0 1 1 .1 .62 .62 0 0 1-.4 1 .62 .62 0 0 1-.8-.7h.3a.38 .38 0 0 1 .5-.3 .38 .38 0 0 1 .1 .6 .38 .38 0 0 1-.6-.1v-.2h-.3z" fill-rule="evenodd"/>
</g>
<path d="M17.5 20.3h243v181h-243z" fill="none" stroke="#000" stroke-width=".28"/>
<g fill="#000">
<circle cx="94.4" cy="77.3" r=".49"/>
<circle cx="96.8" cy="64.9" r=".49"/>
<circle cx="109.2" cy="69.9" r=".49"/>
<circle cx="109.2" cy="67.4" r=".49"/>
<circle cx="109.2" cy="72.4" r=".49"/>
<circle cx="78.2" cy="92.2" r=".49"/>
<circle cx="78.2" cy="99.6" r=".49"/>
<circle cx="106.7" cy="87.2" r=".49"/>
<circle cx="179.9" cy="92.2" r=".49"/>
<circle cx="94.4" cy="112" r=".49"/>
<circle cx="106.7" cy="114.5" r=".49"/>
<circle cx="106.7" cy="109.6" r=".49"/>
<circle cx="109.2" cy="129.4" r=".49"/>
<circle cx="109.2" cy="134.3" r=".49"/>
<circle cx="109.2" cy="131.9" r=".49"/>
<circle cx="109.2" cy="126.9" r=".49"/>
<circle cx="109.2" cy="136.8" r=".49"/>
<circle cx="74.5" cy="149.2" r=".49"/>
<circle cx="96.8" cy="171.5" r=".49"/>
<circle cx="74.5" cy="188.9" r=".49"/>
</g>
<path d="M249.6 59.4v-1.1l-.3-.3h-.7l-.4 .3v1.1h2.1M250.3 56.4h-2.1l.7 .7M250.3 55.7v1.4M249.6 76.8v-1.1l-.3-.4h-.7l-.4 .4v1.1h2.1M250.3 73.1v1.4l-1.4-1.4h-.3l-.4 .3v.7l.4 .4M249.3 95.7l-.4-.3h-.3l-.4 .3v.7l.4 .4M249.3 95.7l.3-.3h.4l.3 .3v.7l-.3 .4M249.3 95.7v.4M249.6 99.1v-1.1l-.3-.4h-.7l-.4 .4v1.1h2.1M249.3 117.7v1.4l-1.1-1.1h2.1M249.6 121.4v-1.1l-.3-.3h-.7l-.4 .3v1.1h2.1" fill="none" stroke="#000" stroke-width=".36"/>
<g font-size="3.5">
<text x="162.5" y="182.7">TITLE:</text>
<text x="178.6" y="182.7">MobileNodeRevB</text>
<text x="162.5" y="190.1">Document Number:</text>
<text x="248.1" y="190.1">REV:</text>
<text x="162.5" y="200">Date:</text>
<text x="173.7" y="200">14/01/16 7:13 p.m.</text>
<text x="231.9" y="200">Sheet:</text>
<text x="245.6" y="200">1/3</text>
</g>
<g font-size="2.4">
<text x="161.3" y="65.8">A0</text>
<text x="161.3" y="68.3">A1</text>
<text x="161.3" y="70.8">A2</text>
<text x="161.3" y="73.2">A3</text>
<text x="161.3" y="75.7">A4</text>
<text x="81.4" y="78.2">AREF</text>
<text x="161.3" y="78.2">A5</text>
<text x="161.3" y="88.1">D0</text>
<text x="161.3" y="90.6">D1</text>
<text x="161.3" y="93.1">D2</text>
<text x="161.3" y="95.5">D3#</text>
<text x="161.3" y="98">D4/A6</text>
<text x="161.3" y="100.5">D5#</text>
<text x="161.3" y="103">D6#/A7</text>
<text x="161.3" y="105.5">D7</text>
<text x="161.3" y="107.9">D8</text>
<text x="161.3" y="110.4">D9#/A8</text>
<text x="161.3" y="112.9">D10#</text>
<text x="161.3" y="115.4">D11#</text>
<text x="161.3" y="117.9">D12/A10</text>
<text x="161.3" y="120.3">D13#</text>
<text x="161.3" y="122.8">D14/RX LED</text>
<text x="161.3" y="125.3">D15</text>
<text x="161.3" y="127.8">D16</text>
<text x="161.3" y="130.2">D17</text>
<text x="161.3" y="135.2">TX LED</text>
<text x="114.2" y="141.8">ATMEGA32U4</text>
</g>
<text font-size="2.3" x="44.8" y="136.8">UV Sensor</text>
<g font-size="2.1">
<text x="241.6" y="59.6">2</text>
<text x="241.6" y="57.1">1</text>
<text x="111.5" y="64.6">13</text>
<text x="116.5" y="65.7">RESET</text>
<text x="130.8" y="65.7">PF7(ADC7)</text>
<text x="144.3" y="64.6">36</text>
<text x="241.6" y="62.1">3</text>
<text x="241.6" y="64.6">4</text>
<text x="111.5" y="67.1">14</text>
<text x="111.5" y="69.5">34</text>
<text x="116.5" y="68.1">VCC</text>
<text x="116.5" y="70.6">VCC</text>
<text x="130.8" y="68.1">PF6(ADC6)</text>
<text x="130.8" y="70.6">PF5(ADC5)</text>
<text x="144.3" y="67.1">37</text>
<text x="144.3" y="69.5">38</text>
<text x="111.5" y="72">24</text>
<text x="111.5" y="74.5">44</text>
<text x="111.5" y="77">42</text>
<text x="116.5" y="73.1">AVCC</text>
<text x="116.5" y="75.6">AVCC</text>
<text x="130.8" y="73.1">PF4(ADC4)</text>
<text x="130.8" y="75.6">PF1(ADC1)</text>
<text x="144.3" y="72">39</text>
<text x="144.3" y="74.5">40</text>
<text x="144.3" y="77">41</text>
<text x="241.6" y="77">2</text>
<text x="241.6" y="74.5">1</text>
<text x="116.5" y="78.1">AREF</text>
<text x="130.8" y="78.1">PF0(ADC0)</text>
<text x="241.6" y="79.5">3</text>
<text x="241.6" y="81.9">4</text>
<text x="112.7" y="86.9">7</text>
<text x="112.7" y="89.4">2</text>
<text x="116.5" y="88">VBUS</text>
<text x="133.3" y="88">PD2(RX)</text>
<text x="144.3" y="86.9">20</text>
<text x="144.3" y="89.4">21</text>
<text x="241.6" y="84.4">5</text>
<text x="241.6" y="86.9">6</text>
<text x="112.7" y="91.8">6</text>
<text x="116.5" y="90.5">UVCC</text>
<text x="116.5" y="92.9">UCAP</text>
<text x="131.9" y="92.9">PD1(SDA)</text>
<text x="132.1" y="95.4">PD0(SCL)</text>
<text x="133.5" y="90.5">PD3(TX)</text>
<text x="144.3" y="91.8">19</text>
<text x="144.3" y="94.3">18</text>
<text x="112.7" y="96.8">4</text>
<text x="112.7" y="99.3">3</text>
<text x="116.5" y="97.9">D+</text>
<text x="116.5" y="100.4">D-</text>
<text x="130.6" y="97.9">PD4(ADC8)</text>
<text x="137.6" y="100.4">PC6</text>
<text x="144.3" y="96.8">25</text>
<text x="144.3" y="99.3">31</text>
<text x="144.3" y="101.8">27</text>
<text x="241.6" y="99.3">2</text>
<text x="241.6" y="96.8">1</text>
<text x="241.6" y="101.8">3</text>
<text x="129.4" y="102.9">PD7(ADC10)</text>
<text x="129.7" y="107.8">PB4(ADC11)</text>
<text x="137.7" y="105.3">PE6</text>
<text x="144.3" y="104.2">1</text>
<text x="144.3" y="106.7">28</text>
<text x="241.6" y="104.2">4</text>
<text x="241.6" y="106.7">5</text>
<text x="111.5" y="109.2">17</text>
<text x="116.5" y="110.3">XTAL1</text>
<text x="129.5" y="110.3">PB5(ADC12)</text>
<text x="129.5" y="112.8">PB6(ADC13)</text>
<text x="144.3" y="109.2">29</text>
<text x="144.3" y="111.7">30</text>
<text x="241.6" y="109.2">6</text>
<text x="111.5" y="114.2">16</text>
<text x="111.5" y="119.1">33</text>
<text x="116.5" y="115.3">XTAL2</text>
<text x="130.6" y="117.7">PD6(ADC9)</text>
<text x="137.7" y="115.2">PB7</text>
<text x="144.3" y="114.2">12</text>
<text x="144.3" y="116.6">26</text>
<text x="144.3" y="119.1">32</text>
<text x="241.6" y="119.1">1</text>
<text x="43.3" y="121.6">1</text>
<text x="47.1" y="122.7">GND</text>
<text x="57.9" y="122.7">VDD</text>
<text x="65" y="121.6">6</text>
<text x="116.5" y="120.2">PE2/HWB</text>
<text x="132" y="125.2">PB1(SCK)</text>
<text x="133.5" y="122.7">PB0(SS)</text>
<text x="137.6" y="120.2">PC7</text>
<text x="144.3" y="121.6">8</text>
<text x="144.3" y="124.1">9</text>
<text x="241.6" y="121.6">2</text>
<text x="241.6" y="124.1">3</text>
<text x="43.3" y="126.6">2</text>
<text x="43.3" y="131.5">3</text>
<text x="47.1" y="127.6">ACK</text>
<text x="58.2" y="127.6">SCL</text>
<text x="65" y="126.6">5</text>
<text x="65" y="131.5">4</text>
<text x="111.5" y="129">15</text>
<text x="111.5" y="131.5">23</text>
<text x="112.7" y="126.6">5</text>
<text x="116.5" y="127.6">UGND</text>
<text x="116.5" y="130.1">GND</text>
<text x="130.9" y="127.6">PB2(MOSI)</text>
<text x="130.9" y="130.1">PB3(MISO)</text>
<text x="144.3" y="126.6">10</text>
<text x="144.3" y="129">11</text>
<text x="241.6" y="126.6">4</text>
<text x="47.1" y="132.6">SDA</text>
<text x="56.7" y="132.6">RSET</text>
<text x="111.5" y="134">35</text>
<text x="111.5" y="136.5">43</text>
<text x="116.5" y="132.6">GND</text>
<text x="116.5" y="135.1">GND</text>
<text x="116.5" y="137.6">GND</text>
<text x="137.6" y="135.1">PD5</text>
<text x="144.3" y="134">22</text>
<text x="66.7" y="153.8" transform="rotate(-90 66.7 153.8)">14</text>
<text x="71.7" y="153.8" transform="rotate(-90 71.7 153.8)">13</text>
<text x="76.7" y="153.8" transform="rotate(-90 76.7 153.8)">12</text>
<text x="55.7" y="161.3">1</text>
<text x="67.8" y="159.9" transform="rotate(-90 67.8 159.9)">SDI</text>
<text x="72.8" y="159.2" transform="rotate(-90 72.8 159.2)">PS</text>
<text x="77.7" y="160.8" transform="rotate(-90 77.7 160.8)">CSB</text>
<text x="87.3" y="161.3">11</text>
<text x="55.7" y="166.2">2</text>
<text x="59.5" y="162.4">SDO</text>
<text x="59.5" y="167.3">INT1</text>
<text x="78" y="167.3">VDDIO</text>
<text x="80.3" y="162.3">SCK</text>
<text x="87.3" y="166.2">10</text>
<text x="55.7" y="171.2">3</text>
<text x="59.5" y="172.3">INT2</text>
<text x="80" y="172.3">GND</text>
<text x="87.3" y="171.2">9</text>
<text x="55.7" y="176.1">4</text>
<text x="59.5" y="177.2">DRDY</text>
<text x="80.2" y="177.2">VDD</text>
<text x="87.3" y="176.1">8</text>
<text x="66.7" y="185.4" transform="rotate(-90 66.7 185.4)">5</text>
<text x="67.8" y="181.6" transform="rotate(-90 67.8 181.6)">INT3</text>
<text x="71.7" y="185.4" transform="rotate(-90 71.7 185.4)">6</text>
<text x="72.8" y="181.6" transform="rotate(-90 72.8 181.6)">GND</text>
<text x="76.7" y="185.4" transform="rotate(-90 76.7 185.4)">7</text>
<text x="77.7" y="181.6" transform="rotate(-90 77.7 181.6)">GND</text>
</g>
<text font-size="1.9" x="108.5" y="111.8">Q1</text>
<g font-size="1.7">
<text x="95.3" y="49.4">3V3</text>
<text x="107.7" y="51.9">3V3</text>
<text x="98.8" y="59.5" transform="rotate(-90 98.8 59.5)">R29</text>
<text x="87.7" y="60.6">RST</text>
<text x="98.8" y="64.7" transform="rotate(-90 98.8 64.7)">10k</text>
<text x="78.9" y="66.9" transform="rotate(-90 78.9 66.9)">GND</text>
<text x="83.8" y="71.8" transform="rotate(-90 83.8 71.8)">GND</text>
<text x="90.3" y="71.7">0.1u</text>
<text x="90.6" y="76.2">C30</text>
<text x="203.2" y="73.9" transform="rotate(-90 203.2 73.9)">330</text>
<text x="105.7" y="81.7">5V</text>
<text x="203.2" y="81.5" transform="rotate(-90 203.2 81.5)">R41</text>
<text x="76.7" y="84.1">3V3</text>
<text x="94.9" y="86.6">GND</text>
<text x="71.8" y="94.1">0.1u</text>
<text x="81.3" y="94.1">0.1u</text>
<text x="101.9" y="91.8">1u</text>
<text x="106.7" y="91.8">C31</text>
<text x="168.9" y="90.5">10k</text>
<text x="169.7" y="95.4">10k</text>
<text x="175.7" y="90.5">R32</text>
<text x="175.7" y="95.4">R33</text>
<text x="186.7" y="93.7" transform="rotate(-90 186.7 93.7)">3V3</text>
<text x="201.5" y="94">GND</text>
<text x="72" y="98.5">C34</text>
<text x="81.3" y="98.3">C35</text>
<text x="76.3" y="106.4">GND</text>
<text x="68" y="113.9">3V3</text>
<text x="91.3" y="114" transform="rotate(-90 91.3 114)">GND</text>
<text x="96" y="109.2">22p</text>
<text x="101.7" y="109.2">C32</text>
<text x="23.4" y="118.8">3V3</text>
<text x="37.9" y="116.4">GND</text>
<text x="96" y="114.1">22p</text>
<text x="101.7" y="114.1">C33</text>
<text x="25.6" y="131.3">100n</text>
<text x="25.6" y="126.8">C9</text>
<text x="23" y="136.2">GND</text>
<text x="68.8" y="133.8">270k</text>
<text x="75" y="133.8">R34</text>
<text x="73" y="143.6">3V3</text>
<text x="77.6" y="138.7">GND</text>
<text x="107.3" y="143.6">GND</text>
<text x="30.8" y="158.5">3V3</text>
<text x="33" y="166.4">C29</text>
<text x="51.6" y="163.5" transform="rotate(-90 51.6 163.5)">GND</text>
<text x="33" y="170.9">100n</text>
<text x="103.7" y="173.1" transform="rotate(-90 103.7 173.1)">3V3</text>
<text x="30.5" y="175.9">GND</text>
<text x="89.9" y="183.3">GND</text>
<text x="72.6" y="193.2">GND</text>
</g>
<text font-size="1.4" x="108.7" y="113.5">8M</text>
</svg>
